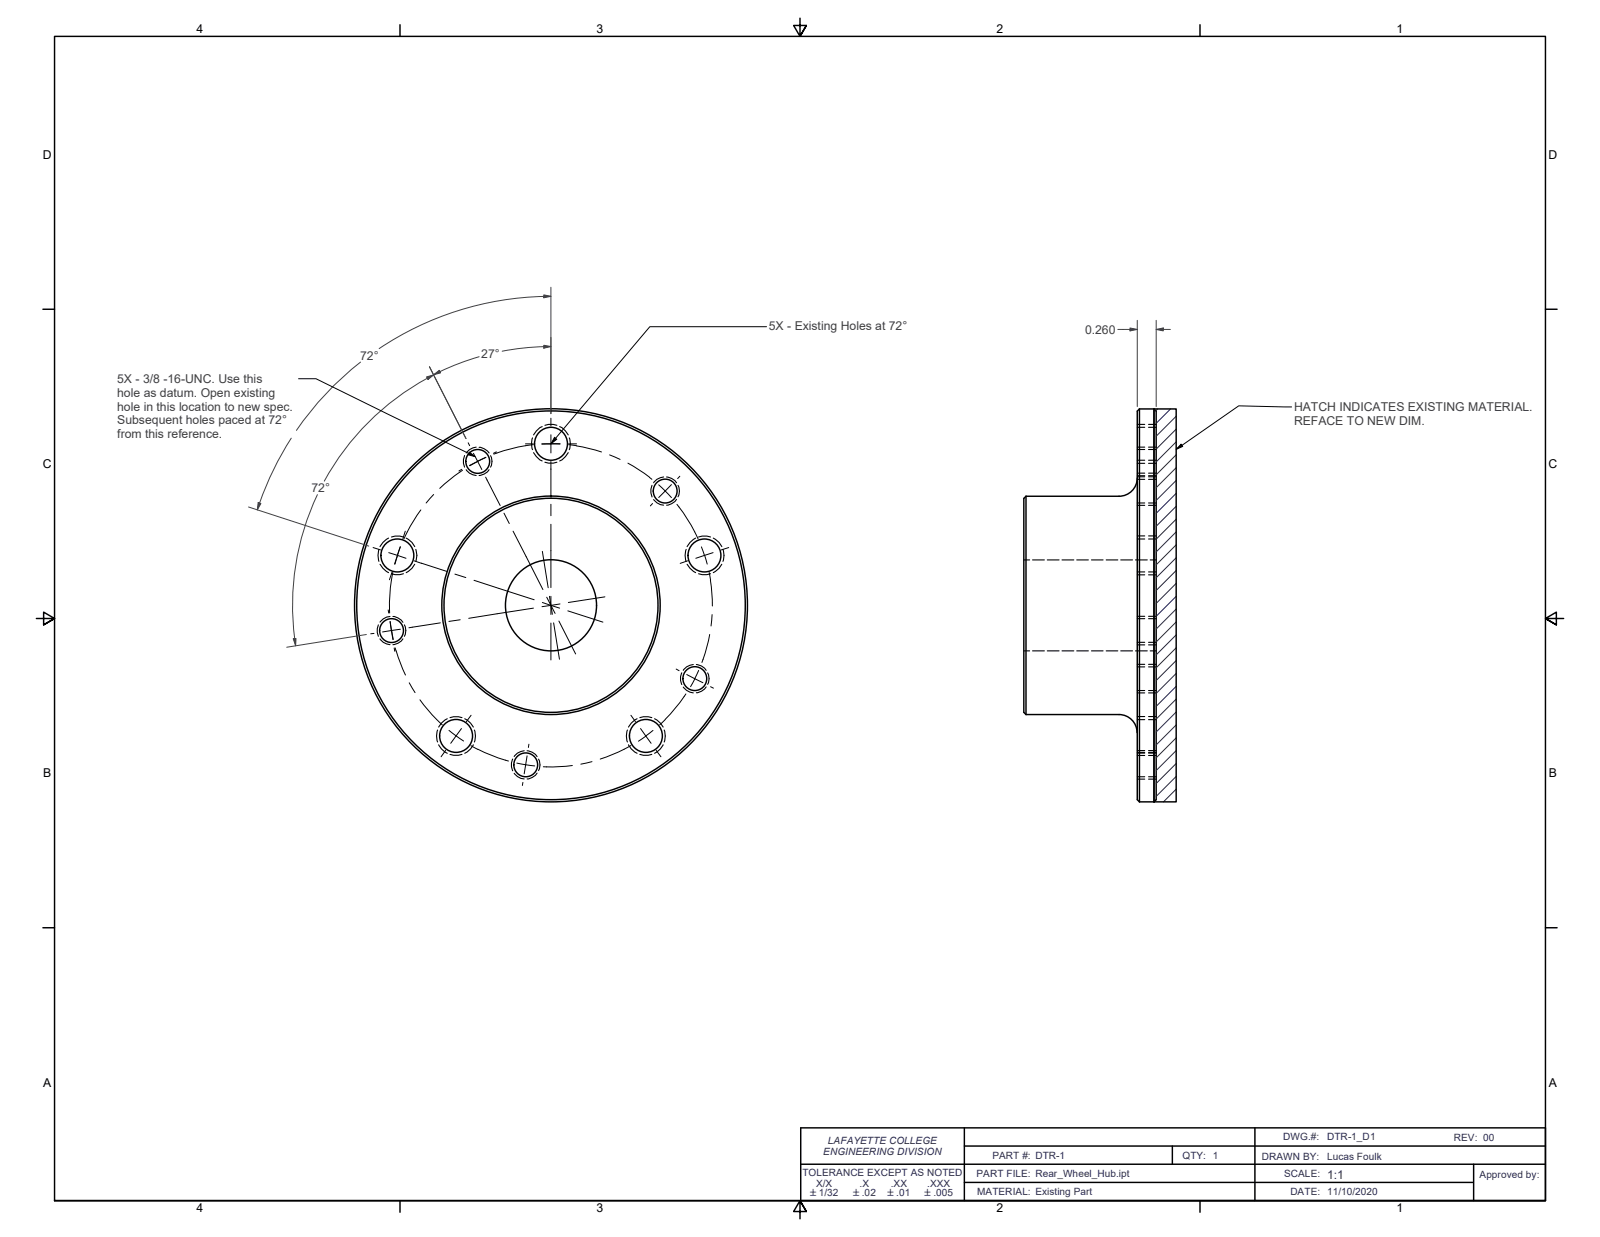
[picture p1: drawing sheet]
<svg xmlns="http://www.w3.org/2000/svg" width="559mm" height="432mm" viewBox="0 0 559 432" stroke-linecap="round" stroke-linejoin="round" font-family="sans-serif">
<!-- layer: Hidden Edges(ANSI) -->
<g fill="none" stroke="#000" stroke-width=".38">
<path d="M397.2 156.9h2.6M397.2 149.2h2.6M397.2 156.1h2.6M397.2 148.1h2.6M401.1 156.9h2.7M401.1 149.2h2.7M401.1 156.1h2.7M401.1 148.1h2.7M397.2 165.2h2.6M397.2 167.3h2.6M397.2 175.6h2.6M397.2 160.7h2.6"/>
<path d="M397.2 166.1h2.6M397.2 166.4h2.6M397.2 176.4h2.6M397.2 161.7h2.6M401.1 165.2h2.7M401.1 167.3h2.7M401.1 175.6h2.7M401.1 160.7h2.7M401.1 166.1h2.7M401.1 166.4h2.7M401.1 176.4h2.7M401.1 161.7h2.7"/>
<path d="M357.6 195.5h2M360.6 195.5h4.1M365.8 195.5h4.1M370.9 195.5h4.1M376 195.5h4.1M381.2 195.5h4.1M386.3 195.5h4.1M391.4 195.5h4.1M396.6 195.5h4.1M397.2 188.2h2.6M397.2 199.6h2.6M397.2 187.1h2.6"/>
<path d="M401.1 188.2h2.7M401.1 199.6h2.7M401.1 187.1h2.7M401.7 195.5h2.1M397.2 216h2.6M397.2 215.1h2.6M397.2 200.7h2.6M401.1 216h2.7M401.1 215.1h2.7M401.1 200.7h2.7M357.6 227.2h2M360.6 227.2h4.1"/>
<path d="M365.8 227.2h4.1M370.9 227.2h4.1M376 227.2h4.1M381.2 227.2h4.1M386.3 227.2h4.1M391.4 227.2h4.1M396.6 227.2h4.1M397.2 224.2h2.6M397.2 232.8h2.6M397.2 225.1h2.6M397.2 231.9h2.6M401.1 224.2h2.7"/>
<path d="M401.1 232.8h2.7M401.1 225.1h2.7M401.1 231.9h2.7M401.7 227.2h2.1M397.2 241h2.6M397.2 251.2h2.6M397.2 241.9h2.6M397.2 250.1h2.6M401.1 241h2.7M401.1 251.2h2.7M401.1 241.9h2.7M401.1 250.1h2.7"/>
<path d="M397.2 262.9h2.6M397.2 271.1h2.6M397.2 262.6h2.6M397.2 262h2.6M397.2 272h2.6M397.2 263.7h2.6M401.1 262.9h2.7M401.1 271.1h2.7M401.1 262.6h2.7M401.1 262h2.7M401.1 272h2.7M401.1 263.7h2.7"/>
</g>
<!-- layer: Visible Edges(ANSI) -->
<g fill="none" stroke="#000" stroke-width=".51">
<path d="M398 142.7l-.8 .8v135.6l.8 .8M398 142.7v137.2M398 142.7h5M403 142.7v137.2M403 142.7l.8 .8v135.6l-.8 .8M358.3 173.2v76.2M358.3 173.2l-.7 .8v74.7l.7 .7M397.2 166.8a6.4 6.4 0 0 1-6.4 6.4h-32.5M358.3 249.4h32.5a6.3 6.3 0 0 1 6.3 6.3M398 279.9h5"/>
<circle cx="192.4" cy="154.9" r="5.7"/>
<circle cx="166.8" cy="161.1" r="4.2"/>
<circle cx="232.3" cy="171.4" r="4.2"/>
<circle cx="138.8" cy="193.9" r="5.7"/>
<circle cx="246" cy="193.9" r="5.7"/>
<circle cx="192.4" cy="211.3" r="15.9"/>
<circle cx="192.4" cy="211.3" r="38.1"/>
<circle cx="192.4" cy="211.3" r="67.9"/>
<circle cx="192.4" cy="211.3" r="68.6"/>
<circle cx="192.4" cy="211.3" r="37.4"/>
<circle cx="136.7" cy="220.1" r="4.2"/>
<circle cx="242.7" cy="236.9" r="4.2"/>
<circle cx="159.3" cy="256.9" r="5.7"/>
<circle cx="225.6" cy="256.9" r="5.7"/>
<circle cx="183.6" cy="267" r="4.2"/>
</g>
<!-- layer: Threads(ANSI) -->
<g fill="none" stroke="#000" stroke-width=".38">
<path d="M162.2 159a5.1 5.1 0 0 0 0 4.1M166.3 156.1a4.9 4.9 0 0 0-3.5 2M167.3 156.1a4.8 4.8 0 0 1 3.5 2M171.3 159.1a4.2 4.2 0 0 1 0 4M186 152.8a5.8 5.8 0 0 0 0 4.2M186.4 158a6.5 6.5 0 0 0 3 2.9M189.4 148.9a6.5 6.5 0 0 0-3 2.9M190.3 148.5l1.3-.4h1.6l1.3 .4M195.5 148.9a6.5 6.5 0 0 1 2.9 2.9M198.4 158a6.5 6.5 0 0 1-2.9 2.9M198.8 152.8a5.8 5.8 0 0 1 0 4.2M162.8 164a4.4 4.4 0 0 0 3.5 2"/>
<path d="M170.8 164a4.7 4.7 0 0 1-3.5 2M190.3 161.4l1.3 .3h1.6l1.3-.3M227.7 169.4a5.1 5.1 0 0 0 0 4.1M228.3 174.4a4.6 4.6 0 0 0 3.5 1.9M231.8 166.5a4.4 4.4 0 0 0-3.5 2M232.8 166.5a4.7 4.7 0 0 1 3.5 2M236.3 174.3a4.7 4.7 0 0 1-3.5 2M236.8 169.4a4.2 4.2 0 0 1 0 4M132.3 191.8a7.1 7.1 0 0 0 0 4.2M132.7 197a7.5 7.5 0 0 0 3 2.9M135.7 187.8a7 7 0 0 0-3 3M136.7 187.5l1.3-.4h1.6l1.3 .4"/>
<path d="M141.9 187.8a6.2 6.2 0 0 1 2.9 3M144.8 197a6.5 6.5 0 0 1-2.9 2.9M145.2 191.8a6 6 0 0 1 0 4.2M239.6 191.8a6 6 0 0 0 0 4.2M240 197a7.5 7.5 0 0 0 3 2.9M243 187.8a7 7 0 0 0-3 3M244 187.5l1.2-.4h1.7l1.3 .4M249.1 187.8a6.2 6.2 0 0 1 3 3M252.1 197a6.5 6.5 0 0 1-3 2.9M252.5 191.8a6 6 0 0 1 0 4.2M132.1 218.1l-.3 1.4v1.3l.3 1.3M136.2 215.2a4.6 4.6 0 0 0-3.5 2"/>
<path d="M136.7 200.3l1.3 .3h1.6l1.3-.3M137.2 215.2a4.7 4.7 0 0 1 3.5 2M141.2 218.1a4.2 4.2 0 0 1 0 4M244 200.3l1.2 .3h1.7l1.3-.3M132.7 223a4.4 4.4 0 0 0 3.5 2M140.7 223a4.7 4.7 0 0 1-3.5 2M238.1 234.9a4.4 4.4 0 0 0 0 4.1M238.6 239.8a4.9 4.9 0 0 0 3.5 2.1M242.1 232a4.4 4.4 0 0 0-3.5 2M243.2 232a4.4 4.4 0 0 1 3.4 2M246.6 239.8a4.4 4.4 0 0 1-3.4 2M247.1 234.9a4.2 4.2 0 0 1 0 4"/>
<path d="M152.8 254.8a6 6 0 0 0 0 4.2M153.2 260a6.2 6.2 0 0 0 3 3M156.2 250.9a6.5 6.5 0 0 0-3 2.9M157.2 250.5l1.2-.3h1.7l1.3 .3M162.3 250.9a6.5 6.5 0 0 1 3 2.9M165.3 260a6.2 6.2 0 0 1-3 3M165.7 254.8a6 6 0 0 1 0 4.2M219.1 254.8a6 6 0 0 0 0 4.2M219.5 260a6.2 6.2 0 0 0 3 3M222.5 250.9a6.5 6.5 0 0 0-3 2.9M223.5 250.5l1.2-.3h1.7l1.2 .3M228.6 250.9a6.5 6.5 0 0 1 3 2.9"/>
<path d="M231.6 260a6.2 6.2 0 0 1-3 3M232 254.8a6 6 0 0 1 0 4.2M157.2 263.3l1.2 .4h1.7l1.3-.4M179.1 265a4.4 4.4 0 0 0 0 4M179.6 269.9a4.6 4.6 0 0 0 3.5 2M183.1 262.1a4.4 4.4 0 0 0-3.5 2M184.1 262.1a4.7 4.7 0 0 1 3.5 2M187.6 269.9a4.7 4.7 0 0 1-3.5 2M188.1 265a4.2 4.2 0 0 1 0 4M223.5 263.3l1.2 .4h1.7l1.2-.4"/>
</g>
<!-- layer: Hatch -->
<g fill="none" stroke="#1e1e47" stroke-width=".35">
<path d="M404.3 142.7l-.6 .7M408.8 142.7l-5 5.1M410.8 158.8l-7 6.9M410.8 154.2l-7 7M410.8 149.8l-7 7M410.8 145.3l-7 7M410.8 176.7l-7 7M410.8 172.2l-7 7M410.8 167.7l-7 7M410.8 163.3l-7 6.9M410.8 199.1l-7 7M410.8 194.7l-7 7"/>
<path d="M410.8 190.2l-7 7M410.8 185.7l-7 7M410.8 181.2l-7 7M410.8 217.1l-7 7M410.8 212.6l-7 7M410.8 208.2l-7 6.9M410.8 203.6l-7 7M410.8 239.6l-7 7M410.8 235.1l-7 7M410.8 230.6l-7 7M410.8 226.1l-7 7M410.8 221.6l-7 7"/>
<path d="M410.8 257.6l-7 6.9M410.8 253l-7 7M410.8 248.5l-7 7M410.8 244l-7 7M410.8 275.5l-4.5 4.4M410.8 271l-7 7M410.8 266.5l-7 7M410.8 262l-7 7"/>
</g>
<!-- layer: Border_0 -->
<g fill="none" stroke="#000" stroke-width=".51">
<path d="M139.7 8.6v4.1M279.4 6.3v6.4l-2.2-3.8h4.4l-2.2 3.8 2.2-3.8M419.1 8.6v4.1M15 107.9h4M539.8 107.9h4M12.7 215.9h6.3l-3.8-2.2v4.4l3.8-2.2-3.8 2.2M546.1 215.9h-6.3l3.8-2.2v4.4l-3.8-2.2 3.8 2.2M15 323.8h4M539.8 323.8h4M19 419.1v-406.4h520.8v406.4h-520.8h520.8M139.7 419.1v4.1M419.1 419.1v4.1"/>
<path d="M281.6 422.9l-2.2-3.8 2.2 3.8h-4.4l2.2-3.8v6.3"/>
</g>
<!-- layer: Sketch Geometry(ANSI) -->
<path d="M403 142.7h7.8v137.2h-7.8zM279.7 393.7h260.1v25.4h-260.1zM336.8 393.7v25.4M438.3 393.7v25.4M279.7 406.4h260.1M336.8 412.7h177.5M336.8 400h203M409.4 400v6.4M514.7 406.4v12.7" fill="none" stroke="#000" stroke-width=".51"/>
<!-- layer: Center Mark(ANSI) -->
<g fill="none" stroke="#000" stroke-width=".35">
<path d="M169.7 159.6l-5.7 2.9M173.4 157.7l-1.1 .5M183.5 154.9h2.7M189.2 154.9h6.4M198.6 154.9h2.8M161.3 163.8l-1 .6M227.9 175.8l-.8 .8M234.5 169.2l-4.4 4.5M237.4 166.2l-.7 .9M136.9 199.8l-.9 2.6M139.8 190.9l-2 6M141.5 185.4l-.8 2.6"/>
<path d="M189.4 192.5l2.1 12.7M240.2 195.8l-2.6 .9M249 192.9l-6 2M254.5 191.1l-2.6 .9M135.6 212.9l.2 1.1M136.2 217l1 6.3M191.9 208.2l1 6.2M193.4 217.4l2 12.7M137.7 226.2l.2 1.1M236.2 233.6l1 .5M239.8 235.5l5.7 2.8M248.2 239.7l1 .5"/>
<path d="M161.2 254.3l-3.8 5.2M164.5 249.7l-1.6 2.2M184.7 259.8l-.2 1.1M220.3 249.7l1.6 2.2M223.7 254.3l3.7 5.2M155.6 261.9l-1.5 2.3M182.6 273.1l-.2 1.1M184.1 263.8l-1 6.3M229.2 261.9l1.6 2.3"/>
</g>
<!-- layer: Centerline(ANSI) -->
<g fill="none" stroke="#000" stroke-width=".35">
<path d="M169.7 159.7l-2.9 1.3M186.3 155.2a56.4 56.4 0 0 0-13.8 3.3M192.4 146v2.7M192.4 151.8v6.3M192.4 154.9l3.2 .1M192.4 154.9l-3.1 .1M198.6 155.2l2.7 .4M201.3 155.6l4.4 .9 4.4 1.3M212.9 158.8l3.7 1.6M147 178l-3.5 5.3-2.4 4.8M151.5 172.6l-2.7 3M161.5 164.2l-3.8 2.7-4.1 3.6"/>
<path d="M166.9 161.1l-2.8 1.5M192.4 161.1v11.9M192.4 176v4M219.3 161.7l4.6 2.8 3.8 2.8M230 169.2l4.5 4.5M236.4 176a56.3 56.3 0 0 1 7.4 12.1M130.3 191.1l2.6 .9M135.8 192.9l3 1M137.2 199.8l-.5 2.7M138.8 193.9l3 1M138.8 193.9l-.9 3M139.8 190.9l-1 3"/>
<path d="M144.7 195.8l2.6 .9M147.2 196.6l8.8 2.9M192.4 183v22.1M245 190.9l1 3M246.1 193.9l.9 3M247.7 199.8l.9 6.3 .2 5.4M136.3 217l1.1 6.2M136.7 202.5l-.6 6.2v5.3M158.9 200.4l3.8 1.2M165.5 202.6l21.1 6.8M189.4 210.3l6.1 2M192.4 208.2v6.3"/>
<path d="M192.4 217.5v12.9M198.3 213.2l12.3 4M248.7 214.5l-.4 4M138 226.2l.3 1M138.4 227.2l1.4 4.3 1.8 4.1M142.9 238.3l2.1 3.5M242.7 236.9l-1.5 2.8M244 234l-1.4 2.9M247.9 221.5l-1.3 5.2-1.5 4.5M146.7 244.3l3.9 4.9 3.9 3.8M156.8 254.9l5.1 3.8M225.6 256.9l-2.6 1.8"/>
<path d="M228.1 255l-2.5 1.9M232.4 251.2l-2 1.8M239.5 242.2l-3 4.3-4.2 4.6M164.5 260.3l2.4 1.3M166.9 261.5l5.7 2.5 5 1.7M180.5 266.4l6.3 1M199.9 267.2l-5.4 .5h-4.8M206.8 265.9l-3.9 .8M220.4 260.2l-4.9 2.5-5.9 2.3"/>
</g>
<!-- layer: Symbols(ANSI) -->
<path d="M193.7 152.7l.7 .7-2 1.5z" fill-rule="evenodd" fill="#000"/>
<path d="M267.7 114h-40.8l-34.4 40.8 1.9-1.4-.7-.7-1.2 2" fill="none" stroke="#000" stroke-width=".35"/>
<!-- layer: Dimensions(ANSI) -->
<path d="M90.6 175.6l-.7 2.4" fill="none" stroke="#3f3f3f" stroke-width=".35"/>
<path d="M90.2 175.5l.9 .3-1.2 2.2z" fill-rule="evenodd" fill="#3f3f3f"/>
<path d="M189.9 103.4h2.5M90.2 175.5l.9 .3-1.2 2.2z" fill="none" stroke="#3f3f3f" stroke-width=".35"/>
<path d="M189.9 102.9l2.5 .5-2.5 .5z" fill-rule="evenodd" fill="#3f3f3f"/>
<path d="M189.9 102.9l2.5 .5-2.5 .5zM189.9 103.5a107.9 107.9 0 0 0-57.5 18.2M192.4 100.3v44.1M125.9 126.4a107.9 107.9 0 0 0-22.4 23.8M192.4 121h-2.5M101.7 153a107.9 107.9 0 0 0-11 22.6M86.8 177l42 13.6" fill="none" stroke="#3f3f3f" stroke-width=".35"/>
<!-- layer: Centerline(ANSI) -->
<path d="M163.5 154.6l.5 1M165.4 158.2l2.9 5.7M169.6 166.6l5.1 9.9M176 179.1l1.9 3.7M179.2 185.4l10.4 20.4M190.9 208.5l3 5.6M195.2 216.8l5.8 11.5" fill="none" stroke="#000" stroke-width=".35"/>
<!-- layer: Dimensions(ANSI) -->
<path d="M189.9 120.5l2.5 .5-2.5 .5z" fill-rule="evenodd" fill="#3f3f3f"/>
<path d="M153.7 129.7l-2.3 1.1M189.9 120.5l2.5 .5-2.5 .5z" fill="none" stroke="#3f3f3f" stroke-width=".35"/>
<path d="M151.4 130.8l2-1.5 .5 .9z" fill-rule="evenodd" fill="#3f3f3f"/>
<path d="M192.4 117.8v26.6M150 128l12.8 25.1M151.4 130.8l2-1.5 .5 .9zM151.4 130.9l-2.2 1.1M167.3 124.5l-6.9 2.3-6.7 2.9M189.9 121l-7.3 .5-7.2 1.1" fill="none" stroke="#3f3f3f" stroke-width=".35"/>
<!-- layer: Centerline(ANSI) -->
<path d="M139.8 219.6l-6.2 1M153.8 217.4l-11 1.7M160.7 216.3l-3.9 .6M186.3 212.3l-22.6 3.5M195.6 210.8l-6.3 1M211.3 208.3l-12.8 2M130.6 221.1l-1.1 .1" fill="none" stroke="#000" stroke-width=".35"/>
<!-- layer: Dimensions(ANSI) -->
<path d="M149 131.6l2.4-.7-1.9 1.6z" fill-rule="evenodd" fill="#3f3f3f"/>
<path d="M149 131.6l2.4-.7-1.9 1.6zM102.9 222.9l.4 2.5" fill="none" stroke="#3f3f3f" stroke-width=".35"/>
<path d="M102.4 223l1-.1-.1 2.5z" fill-rule="evenodd" fill="#3f3f3f"/>
<path d="M394.7 115h2.5M149.3 132a90.3 90.3 0 0 0-36 36M150 128l12.8 25.1M110.9 172.7a90.3 90.3 0 0 0-8 50.2M102.4 223l1-.1-.1 2.5zM128 221.5l-27.9 4.4" fill="none" stroke="#3f3f3f" stroke-width=".35"/>
<!-- layer: Symbols(ANSI) -->
<g fill="#000">
<path d="M164 157.9l2 1.5-2.5-.6z" fill-rule="evenodd"/>
<path d="M412.5 155.1l.6 .7-2.3 1z" fill-rule="evenodd"/>
</g>
<path d="M104.3 132.2h6.1l55.5 27.1-2.4-.5 .5-.9 1.8 1.4M412.5 155.1l.6 .7-2.3 1zM451.1 142l-18.5-.3-21.8 15.1" fill="none" stroke="#000" stroke-width=".35"/>
<!-- layer: Dimensions(ANSI) -->
<path d="M394.7 114.5l2.5 .5-2.5 .5z" fill-rule="evenodd" fill="#3f3f3f"/>
<path d="M394.7 114.5l2.5 .5-2.5 .5zM403.8 115h2.5" fill="none" stroke="#3f3f3f" stroke-width=".35"/>
<path d="M403.8 115l2.5-.5v1z" fill-rule="evenodd" fill="#3f3f3f"/>
<path d="M390.4 115h4.3M397.2 111.8v30.1M403.8 115l2.5-.5v1zM403.8 111.8v30.1M406.3 115h2.4" fill="none" stroke="#3f3f3f" stroke-width=".35"/>
<g font-size="4.3">
<text x="68.6" y="11.7">4</text>
<text x="208.3" y="11.7">3</text>
<text x="348" y="11.7">2</text>
<text x="487.7" y="11.7">1</text>
<text x="15" y="55.5">D</text>
<text x="540.8" y="55.5">D</text>
<text x="15" y="163.4">C</text>
<text x="540.8" y="163.4">C</text>
<text x="15.1" y="271.4">B</text>
<text x="540.9" y="271.4">B</text>
<text x="15.1" y="379.3">A</text>
<text x="540.9" y="379.3">A</text>
<text x="68.6" y="423.2">4</text>
<text x="208.3" y="423.2">3</text>
<text x="348" y="423.2">2</text>
<text x="487.7" y="423.2">1</text>
</g>
<g font-size="4.3" fill="#3f3f3f">
<text x="268.5" y="115.1">5X - Existing Holes at 72°</text>
<text x="379" y="116.5">0.260</text>
<text x="125.8" y="125.6">72°</text>
<text x="168.1" y="125">27°</text>
<text x="41" y="133.7">5X - 3/8 -16-UNC. Use this</text>
<text x="41" y="138.5">hole as datum. Open existing</text>
<text x="41" y="143.3">hole in this location to new spec.</text>
<text x="451.9" y="143.6">HATCH INDICATES EXISTING MATERIAL.</text>
<text x="41" y="148.1">Subsequent holes paced at 72°</text>
<text x="451.9" y="148.4">REFACE TO NEW DIM.</text>
<text x="41" y="152.9">from this reference.</text>
<text x="108.8" y="171.9">72°</text>
</g>
<text font-size="4.3" fill="#262659" x="463.5" y="411.5">1:1</text>
<g font-size="3.5" fill="#262659">
<text x="289.2" y="399.4">LAFAYETTE COLLEGE</text>
<text x="448.2" y="398">DWG.#:</text>
<text x="463.5" y="398">DTR-1_D1</text>
<text x="507.8" y="398.5">REV: 00</text>
<text x="287.5" y="403.3">ENGINEERING DIVISION</text>
<text x="346.6" y="404.6">PART #: DTR-1</text>
<text x="412.9" y="404.6">QTY: 1</text>
<text x="440.7" y="404.8">DRAWN BY:</text>
<text x="463.5" y="404.8">Lucas Foulk</text>
<text x="280.2" y="410.3">TOLERANCE EXCEPT AS NOTED</text>
<text x="341.1" y="410.8">PART FILE: Rear_Wheel_Hub.ipt</text>
<text x="448.5" y="411">SCALE:</text>
<text x="516.8" y="411.1">Approved by:</text>
<text x="285" y="414.5">X/X</text>
<text x="300.2" y="414.4">.X</text>
<text x="311.1" y="414.4">.XX</text>
<text x="323.8" y="414.4">.XXX</text>
<text x="341.2" y="417.2">MATERIAL: Existing Part</text>
<text x="450.7" y="417.2">DATE: 11/10/2020</text>
</g>
<g font-size="3.3" fill="#262659">
<text x="282.9" y="417.5">±1/32</text>
<text x="297.9" y="417.4">±.02</text>
<text x="309.9" y="417.4">±.01</text>
<text x="322.9" y="417.4">±.005</text>
</g>
</svg>
